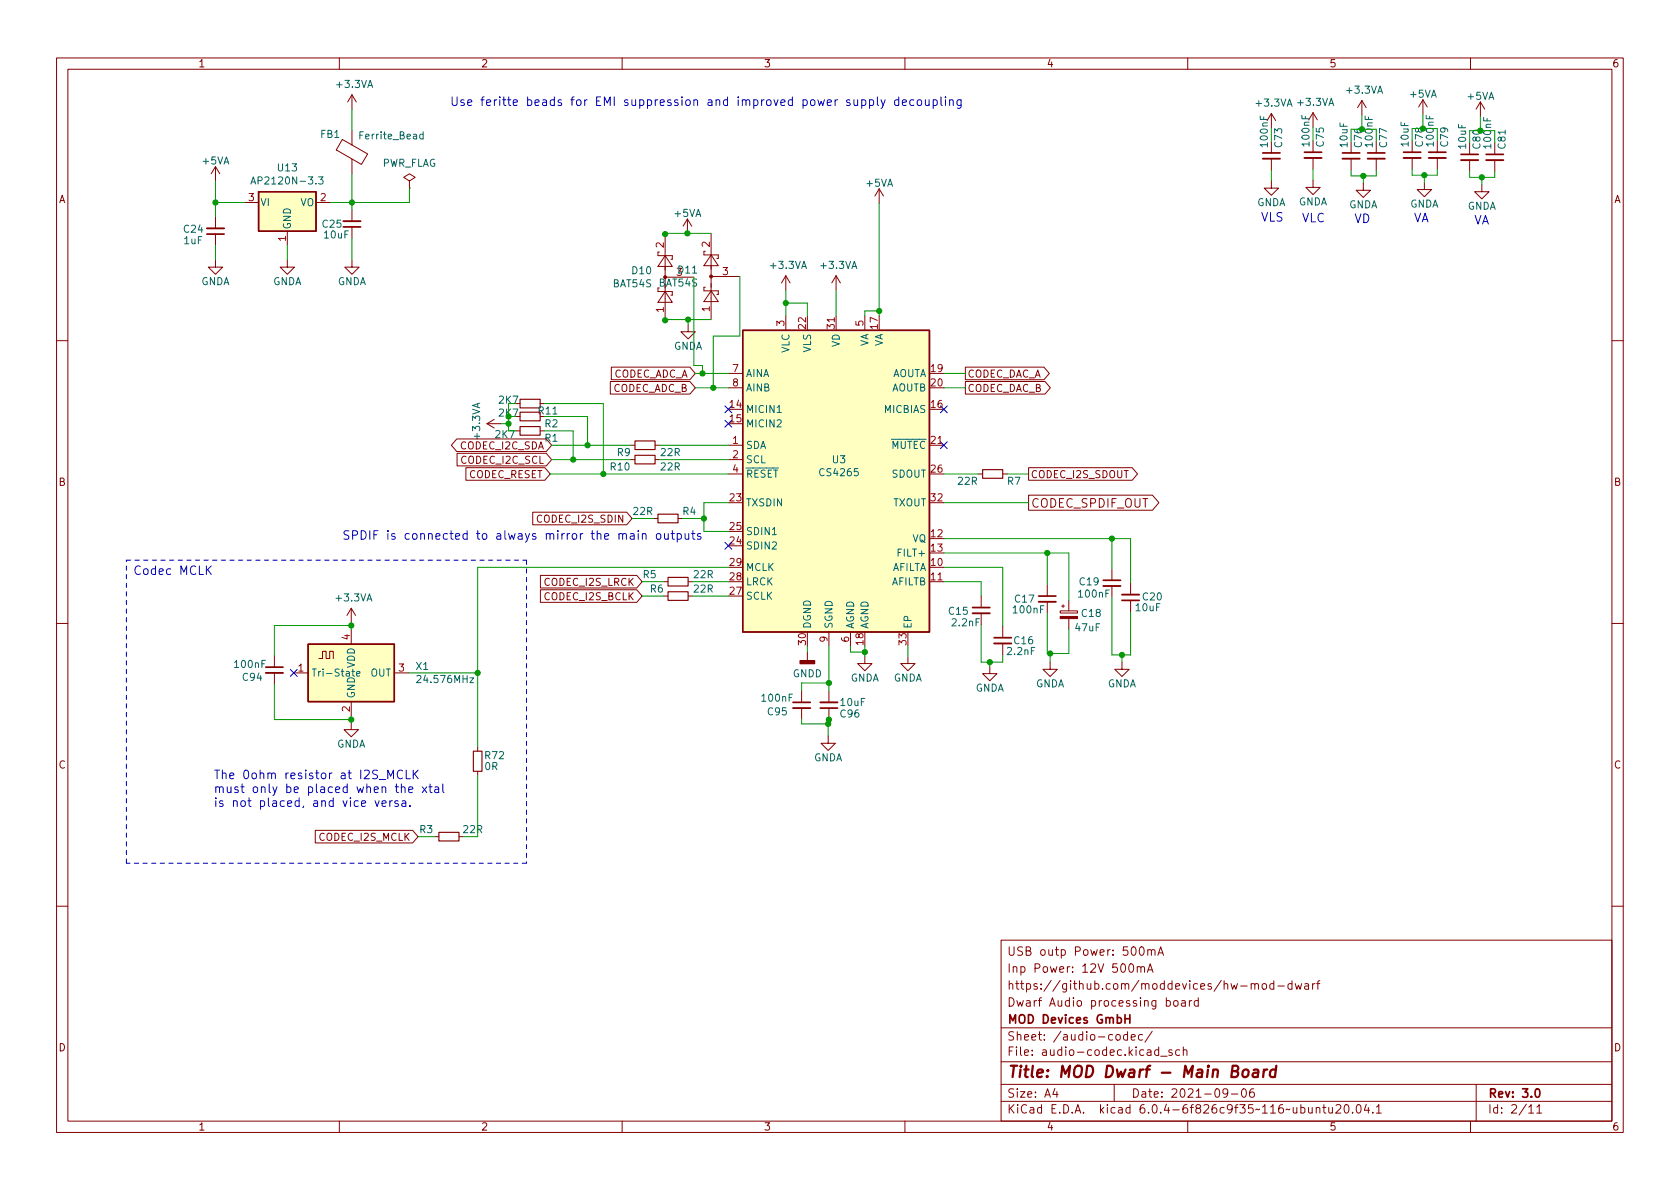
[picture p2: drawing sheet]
<svg xmlns="http://www.w3.org/2000/svg" width="297mm" height="210mm" viewBox="0 0 297 210" stroke-linecap="round" stroke-linejoin="round" font-family="sans-serif">
<g fill="none" stroke="#840000" stroke-width=".18">
<path d="M10 10.2h277v190.1h-277zM12 12.2h273v186.1h-273zM60 10.2v2M62.2 16.8v2.5M62.2 16.8l-.7 1.2M62.2 16.8l.8 1.2M110 10.2v2M160 10.2v2M210 10.2v2M232.2 19.9l-.8 1.3M232.2 19.9v2.6M232.2 19.9l.7 1.3"/>
<path d="M240.8 17.8l-.8 1.2M240.8 17.8v2.5M240.8 17.8l.8 1.2M251.6 17.6l-.8 1.3M251.6 17.6v2.6M251.6 17.6l.7 1.3M260 10.2v2M261.7 18l-.7 1.3M261.7 18v2.6M261.7 18l.8 1.3M38.1 29.5v2.5M38.1 38.3v2.1"/>
<path d="M38.1 29.5l-.8 1.2M38.1 29.5l.8 1.2M43.2 35.8h2.5M55.9 35.8h2.5M60.5 24.7l4.5 2.5-1.1 1.9-4.4-2.6zM62.2 23.1v2.5M62.2 28.1v2.6M62.2 37.1v2M72.4 32l1-.6-1-.7-1 .7 1 .6v1.3M72.4 33.3h.1M121.5 38.7l-.7 1.3M121.5 38.7v2.6"/>
<path d="M121.5 38.7l.8 1.3M155.4 33.4l-.7 1.3M155.4 33.4v2.5M155.4 33.4l.8 1.3M224.8 32v1.3h1.3l-1.3 1.2-1.3-1.2h1.3M224.8 20.1v2.5M224.8 25v2M224.8 28.1v2M224.8 20.1l-.8 1.2M224.8 20.1l.8 1.2M232.2 31.9v1.2h1.2l-1.2 1.3-1.3-1.3h1.3M232.2 24.9v2"/>
<path d="M232.2 27.9v2.1M238.9 25v2M238.9 28.1v2M241 32.4v1.2h1.3l-1.3 1.3-1.2-1.3h1.2M243.3 25v2M243.3 28.1v2M249.7 24.9v2M249.7 27.9v2.1M251.8 32.3v1.2h1.3l-1.3 1.3-1.2-1.3h1.2M254.1 24.9v2M254.1 27.9v2.1M259.8 25.3v2"/>
<path d="M259.8 28.3v2M262 32.6v1.3h1.3l-1.3 1.3-1.3-1.3h1.3M264.3 25.3v2M264.3 28.3v2M38.1 46v1.2h1.3l-1.3 1.3-1.3-1.3h1.3M38.1 41.4v2M50.8 46v1.2h1.3l-1.3 1.3-1.3-1.3h1.3M50.8 40.9v2.5M62.2 46v1.2h1.3l-1.3 1.3-1.2-1.3h1.2M62.2 40.1v2.1M116.3 50.9v.7h2.6v.6h-.3M116.6 44.6h-.3v.6h2.6v.6h-.3"/>
<path d="M117.6 51.6l1.3 1.9h-2.6zM117.6 45.2l1.3 1.9h-2.6zM117.6 41.4v15.2M117.6 49h5.1M121.7 57.4v1.3h1.2l-1.2 1.2-1.3-1.2h1.3M124.7 50.8h-.2v.6h2.5v.7h-.3M124.7 44.4h-.2v.7h2.5v.6h-.3M125.7 51.4l1.3 1.9h-2.5zM125.7 45.1l1.3 1.9h-2.5zM125.7 41.3v15.2M125.7 48.9h5.1M138.9 48.8l-.7 1.2"/>
<path d="M138.9 48.8v2.5M138.9 55.9v2.5M138.9 48.8l.8 1.2M147.8 48.8l-.7 1.2M147.8 48.8v2.5M147.8 55.9v2.5M147.8 48.8l.8 1.2M152.9 55.9v2.5M10 60.2h2M80.8 77.6h15.8l.9 1.1-.9 1.1h-15.8l-1-1.1zM86.1 74.9l1.3 .8M86.1 74.9h2.5"/>
<path d="M87.4 74.2l-1.3 .7M91.2 76.2h.7M95.5 71.4h.8M95.5 76.2h.8M107.9 67.5h14.1l.9 1.1-.9 1.1h-14.1zM108.1 64.9h13.9l.9 1.1-.9 1.1h-13.9zM111.5 78.7h.8M115.8 78.7h.8M128.8 78.7h2.5M128.8 66h2.5M128.8 68.6h2.5M164.3 78.7h2.6"/>
<path d="M170.7 64.9h13.9l.9 1.1-.9 1.1h-13.9zM170.7 67.5h14.1l.9 1.1-.9 1.1h-14.1zM285 60.2h2M80.8 80.2h15.8l.9 1.1-.9 1.1h-15.8zM82.4 82.7h13.9l1 1.1-1 1.1h-13.9zM94.2 90.6h16.6l1 1.1-1 1.1h-16.6zM111.5 81.3h.8M115.6 91.7h.7M115.8 81.3h.8M119.9 91.7h.7M128.8 81.3h2.5M128.8 83.8h2.5"/>
<path d="M173 83.8h.7M177.3 83.8h.8M181.9 82.7h18.3l.9 1.1-.9 1.1h-18.3zM181.9 87.6h21.9l1.1 1.3-1.1 1.3h-21.9zM10 110.2h2M48.5 115.9v2.1M48.5 119v2M51.9 119h2.6M56.4 116.5h.6v-1.3h.7v1.3h.6v-1.3h.6v1.3M62.1 107.6v2.5M62.1 111.4v2.5M62.1 107.6l-.8 1.2"/>
<path d="M62.1 107.6l.8 1.2M69.7 119h2.6M95.5 101.8h17.1l.9 1.1-.9 1.1h-17.1zM95.5 104.3h17.1l.9 1.1-.9 1.1h-17.1zM117.3 102.9h.8M117.3 105.4h.8M121.7 102.9h.7M121.7 105.4h.7M142.7 115.3v1.5M146.6 111.8v2.5M150.4 111.8v2.5M152.9 116.1v1.2h1.3l-1.3 1.3-1.3-1.3h1.3"/>
<path d="M160.5 116.1v1.2h1.3l-1.3 1.3-1.2-1.3h1.2M164.3 102.9h2.6M173.5 105.4v2M173.5 108.5v2M175 117.9v1.2h1.3l-1.3 1.3-1.3-1.3h1.3M177.3 110.7v2.1M177.3 113.8v2M185.2 103.4v2M185.2 106.4v2.1M185.7 117.1v1.3h1.2l-1.2 1.2-1.3-1.2h1.3M187.5 108h3v.4h-3zM187.7 107.2h.5"/>
<path d="M188 106.9v.5M189 106.2v1.8M189 109.4v1.8M196.6 100.6v2M196.6 103.6v2.1M198.4 117.1v1.3h1.2l-1.2 1.2-1.3-1.2h1.3M199.9 103.1v2.1M199.9 106.2v2M285 110.2h2M62.1 127.8v1.2h1.3l-1.3 1.3-1.3-1.3h1.3M62.1 124.1v2.5M84.5 132.1v.7"/>
<path d="M84.5 136.4v.8M141.7 122.2v2M141.7 125.2v2M146.4 130.2v1.2h1.3l-1.3 1.3-1.2-1.3h1.2M146.6 122.2v2M146.6 125.2v2M55.7 146.8h17.3l.9 1.1-.9 1.2h-17.3zM76.8 147.9h.8M81.2 147.9h.7M10 160.2h2M177 166.3h108v32h-108zM199.7 170.6l.2-.2a.81 .81 0 0 1 .6 .7 .81 .81 0 0 1-.3 .8h-.1a.81 .81 0 0 1-.4-1.3z"/>
<path d="M201.1 171.1l.2-.2 .3 .1 .1 .9M201.1 170.9v1M201.6 167.6l.2-.2a.81 .81 0 0 1 .6 .7 .81 .81 0 0 1-.3 .8h-.2a.81 .81 0 0 1-.3-1.3zM201.7 171.1l.2-.2 .4 .1 .1 .9M202.9 171.9l.5-1.5 .5 1.5M202.9 168.1l.2-.2 .4 .1 .1 .9M202.9 167.9v1M203 171.5h.7M203.6 168.1l.2-.2 .3 .1 .1 .9M204.7 168.9l.5-1.5 .5 1.5M204.9 168.5h.7M206.2 177l.4-.1 .3 .3v.4l-.1 .3h-.6"/>
<path d="M207.6 177l.4-.1 .3 .3v.4l-.3 .3h-.4l-.1-.3v-.4zM208.9 177h.6l.1 .9M209.6 177.3l-.5 .1a.29 .29 0 0 0-.2 .2 .29 .29 0 0 0 .2 .3h.5M210.3 176.9v1M210.7 176.9l-.3 .1-.1 .2M211.9 177l-.5-.1-.3 .3v.4l.2 .3h.6M211.9 176.4v1.5M221.2 174.1l.2-.2 .4 .1 .1 .9M221.2 173.9v1M221.9 174.1l.2-.2 .3 .1 .1 .9M223.3 174l.3-.1 .3 .3v.4l-.3 .3h-.3l-.2-.3v-.4zM225.2 174l-.4-.1-.3 .3v.4l.1 .3h.6"/>
<path d="M225.2 173.4v1.5M225.9 174.4h1.2M228.4 174l-.4-.1-.3 .3v.4l.2 .3h.5M228.4 173.4v1.5M229 173.9l.3 1 .3-.7 .3 .7 .2-1M230.7 174h.6l.1 .9M231.4 174.3l-.5 .1a.29 .29 0 0 0-.3 .2 .29 .29 0 0 0 .3 .3h.5M232.1 173.9v1M232.5 173.9l-.3 .1-.1 .2M232.8 173.9h.6M233.4 173.4l-.4 .2v1.3M285 160.2h2"/>
<path d="M60 198.3v2M110 198.3v2M160 198.3v2M177 194.8h108M177 191.8h108M177 187.8h108M177 181.8h108M186.5 192.5l-.4 1h1M186.9 193v1M197 191.8v3M197.4 183.1l.2-.2 .4 .2 .1 .5-.2 .3h-.3l-.2-.1zM199.4 183l-.5-.1-.3 .3v.4l.2 .3h.6"/>
<path d="M199.4 182.4v1.5M200 183.4l.7-.1-.1-.3-.4-.1-.2 .2 .1 .8h.5M202 183l-.4-.1-.3 .3v.4l.1 .3h.6M203.7 182.4l-1.3 1.9M204.9 185.7l-.5-.1-.3 .3v.4l.2 .3h.6M204.9 185.1v1.5M205.2 186.8h1.2M207.2 185.7l-.3-.1-.3 .2 .1 .3 .5 .1v.4h-.6M208.6 185.7l-.5-.1-.2 .3v.4l.1 .3h.6M209.2 185.8l.2-.2 .4 .1 .1 .9M209.2 185.1v1.5M210 198.3v2"/>
<path d="M217.1 193.2l-.3 .3h-.3l-.3-.3 .2-.6 .4-.1 .2 .2a.99 .99 0 0 1-.4 1.3h-.2M217.7 193.5h1.2M219.7 192.6l.2-.1a.81 .81 0 0 1 .5 .7 .81 .81 0 0 1-.3 .8h-.1a.81 .81 0 0 1-.6-.6 .81 .81 0 0 1 .3-.8zM221.6 192.5a.59 .59 0 0 0-.7 .7v.5l.2 .3h.4l.2-.1 .1-.5-.2-.2-.4-.1-.3 .3M232.7 196l.2-.2 .4 .1 .1 .9M232.7 195.8v1M233.9 195.8h.5M234.1 195.3v1.3l.3 .2M234.9 195.8l.1 1h.4l.2-.1M235.6 195.8v1M236.2 195.5l.6-.2 .2 .2 .1 .3-1 1h1M237.8 195.5l.2-.2a.81 .81 0 0 1 .6 .7 .81 .81 0 0 1-.3 .8h-.2a.81 .81 0 0 1-.3-1.3z"/>
<path d="M239.1 196.7v.1M240 195.4l.1-.1a.81 .81 0 0 1 .6 .7 .81 .81 0 0 1-.3 .8h-.1a.81 .81 0 0 1-.6-.6 .81 .81 0 0 1 .3-.8zM241.6 195.3l-.4 1h.9M241.9 195.8v1M242.7 196.7v.1M243.4 195.8l.4-.5v1.5M243.4 196.8h.8M260 198.3v2M261 191.8v6.5M270.3 195.8l.4-.5v1.5M270.3 196.8h.9M271.7 195.8l.5-.5v1.5"/>
<path d="M271.7 196.8h.9"/>
</g>
<g fill="none" stroke="#840000" stroke-width=".3">
<path d="M223.3 27h3M230.6 26.9h3.1M237.4 27h3M241.8 27h3.1M248.2 26.9h3M252.6 26.9h3.1M258.3 27.3h3.1M262.8 27.3h3M36.6 41.4h3M60.7 40.1h3.1M47 118h3M172 107.4h3"/>
<path d="M175.8 112.8h3M183.6 105.4h3.1M195.1 102.6h3M198.4 106.2h3M140.2 124.2h3.1M145 125.2h3.1M198.9 179.4v1.5M199.8 179.4v1.5M198.9 180.1h.9M271.6 192.6l.2-.1a.82 .82 0 0 1 .6 .7 .82 .82 0 0 1-.3 .8h-.2a.81 .81 0 0 1-.6-.6 .81 .81 0 0 1 .3-.8z"/>
</g>
<path d="M219.8 189.3a.52 .52 0 0 1 .6-.2 .52 .52 0 0 1 .4 .4l-.1 .6a.55 .55 0 0 1-.5 .4 .55 .55 0 0 1-.5-.4zM221.7 189.2l.2-.1 .5 .1v1.3M222.5 189.6l-.7 .1a.4 .4 0 0 0-.3 .3 .4 .4 0 0 0 .2 .5l.7-.1M223.5 189.1l-.2 1.4M224.1 189.1l-.4 .1-.3 .3M225.6 189.2a.66 .66 0 0 0-1 .3l-.1 .6 .2 .3 .1 .1 .6-.1M225.7 188.5l-.3 2" fill="none" stroke="#840000" stroke-width=".4"/>
<g fill="none" stroke="#840000" stroke-width=".33">
<path d="M60.7 39.1h3.1M223.3 28.1h3M230.6 27.9h3.1M237.4 28.1h3M241.8 28.1h3.1M248.2 27.9h3M252.6 27.9h3.1M258.3 28.3h3.1M262.8 28.3h3M36.6 40.4h3M47 119h3M172 108.5h3"/>
<path d="M175.8 113.8h3M183.6 106.4h3.1M195.1 103.6h3M198.4 105.2h3M140.2 125.2h3.1M145 124.2h3.1"/>
</g>
<g fill="#ffffc2" stroke="#ffffc2" stroke-width=".18">
<path d="M131.3 58.4h33v53.4h-33z"/>
<path d="M54.5 113.9h15.2v10.2h-15.2z"/>
<path d="M45.7 33.9h10.2v7h-10.2z"/>
</g>
<path d="M45.7 33.9h10.2v7h-10.2zM131.3 58.4h33v53.4h-33zM54.5 113.9h15.2v10.2h-15.2z" fill="none" stroke="#840000" stroke-width=".25"/>
<path d="M44.4 32.5l.4-1.2 .4 1.2M44.5 32.2h.6M56.3 31.3h.8l-.4 .5 .4 .1v.5l-.2 .1-.6-.1M74.8 23.8l-.3-.1-.3 .3 .1 .5h.5M74.8 23.3v1.3M137.4 73h.7M62.4 118.3v1.1l.3 .2M63 119.1l.7-.1-.1-.2-.4-.1-.2 .2 .1 .6h.5" fill="none" stroke="#006464" stroke-width=".18"/>
<g fill="#840000" stroke="#840000" stroke-width=".18">
<path d="M187.5 109h3v.4h-3z"/>
<circle cx="125.7" cy="48.9" r=".25"/>
</g>
<path d="M91.9 70.6h3.6v1.5h-3.6zM91.9 72.9h3.6v1.5h-3.6zM91.9 75.4h3.6v1.6h-3.6zM112.3 78h3.5v1.5h-3.5zM112.3 80.5h3.5v1.5h-3.5zM116.3 90.9h3.6v1.6h-3.6zM173.7 83.1h3.6v1.5h-3.6zM118.1 102.1h3.6v1.5h-3.6zM118.1 104.6h3.6v1.6h-3.6zM83.7 132.8h1.5v3.6h-1.5zM77.6 147.2h3.6v1.5h-3.6z" fill="none" stroke="#840000" stroke-width=".2"/>
<path d="M141.5 116.8h2.5v.5h-2.5z" fill="#840000" stroke="#840000" stroke-width=".25"/>
<g fill="none" stroke="#0000c2" stroke-width=".18">
<path d="M152.4 17.7l.4-.1 .3 .3v.5l-.2 .2h-.5M153.7 17.7l.5-.1 .3 .3v.5l-.2 .2h-.6M153.7 17.6v1.6M155.1 17.1v1.3l.2 .3M155.8 17.6l.3 1.1M156.5 17.6l-.5 1.4-.2 .2M158.9 17.7l-.4-.1-.3 .3v.5l.1 .2h.6M158.9 17.1v1.6M159.6 18.2l.7-.2-.1-.3-.4-.1-.2 .3v.7h.6M161.6 17.7l-.5-.1-.2 .3v.5l.1 .2h.6M162.3 17.7l.4-.1 .3 .3v.5l-.3 .3-.4-.1-.1-.2v-.5zM163.6 17.6l.1 1 .4 .1 .2-.2"/>
<path d="M164.3 17.6v1.1M165 17.7l.4-.1 .3 .3v.5l-.1 .2h-.6M165 17.6v1.6M166.4 17.1v1.3l.2 .3M167.2 17.1v.2M167.2 17.6v1.1M167.9 17.8l.2-.2 .4 .1 .1 1M167.9 17.6v1.1M169.9 17.6v1.3l-.3 .3-.3-.1M169.9 17.7l-.4-.1-.3 .3v.5l.1 .2h.6M111.5 94.4h.6v1M112.1 94.7l-.5 .1a.3 .3 0 0 0-.2 .3 .3 .3 0 0 0 .2 .3l.5-.1"/>
<path d="M112.9 93.8v.2M112.9 94.4v1M113.6 94.5l.2-.1h.4v1M113.6 94.4v1M116.1 94.5l.2-.1 .5 .1v.6l-.1 .2-.4 .1-.2-.2zM117.5 94.4l.1 .9 .3 .1 .2-.2M118.1 94.4v1M118.7 94.4h.5M118.9 93.8v1.3l.3 .3M119.7 94.4h.5l.3 .2v.5l-.2 .2h-.6M119.7 94.4v1.5M121.1 94.4l.1 .9 .4 .1 .2-.2"/>
<path d="M121.8 94.4v1M122.3 94.4h.6M122.5 93.8v1.3l.4 .3M123.9 94.4h-.4l-.2 .2 .1 .2 .5 .1v.4h-.6M36.7 100.7l.7 .9M37.4 100.1l-.9 .8M68.6 137.7v-1.5l.5 1.1 .5-1.1v1.5M69.9 139.1h.6M70.1 138.6v1.3l.4 .3M71 139.3l.2-.2 .3 .1 .1 1M71 138.6v1.6M71.2 136.3a.61 .61 0 0 0-.8 0 .61 .61 0 0 0-.2 .8 .57 .57 0 0 0 .3 .5 .57 .57 0 0 0 .7 0"/>
<path d="M71.8 136.2v1.5h.8M72.3 139.6l.7-.1-.1-.3-.4-.1-.2 .3v.7h.6M73.1 136.2v1.5M73.3 136.8l.6 .9M73.9 136.2l-.8 .9M74.7 139.1l.8 1.1M75.5 139.1l-.8 1.1M75.8 139.1h.6M76 138.6v1.3l.4 .3M76.9 139.2h.6l.1 1M77.6 139.5l-.5 .1a.3 .3 0 0 0-.3 .3 .3 .3 0 0 0 .3 .3l.5-.1M78.3 138.6v1.3l.2 .3"/>
<path d="M66.3 141.6l.4 1 .3-1M67.5 142.1l.8-.1-.1-.3-.4-.1-.3 .2 .1 .7h.6M68.9 141.6v1M69.4 141.6l-.3 .1-.2 .2M70.4 141.7l-.4-.1-.2 .2 .1 .2 .5 .2v.3h-.6M71.1 141.7h.6l.1 .9M71.8 142h-.5a.3 .3 0 0 0-.3 .3 .3 .3 0 0 0 .3 .3l.5-.1M72.5 142.5v.1"/>
</g>
<path d="M22.4 99.1h70.7M93.1 99.1v53.5M22.4 152.6v-53.5M93.1 152.6h-70.7" fill="none" stroke="#0000c2" stroke-width=".18" stroke-dasharray=".8 .8"/>
<g fill="none" stroke="#009600" stroke-width=".18">
<path d="M62.2 19.3v3.8M38.1 35.8h5.1M38.1 32v6.3M62.2 30.7v6.4M72.4 33.3v2.5h-14M155.4 35.9v20M224.8 30.1v1.9M232.2 30v1.9M238.9 30.1v1h4.4v-1M240.8 20.3v2.6h2.5M241 31.1v1.3M249.7 30v1h4.4v-1"/>
<path d="M251.6 20.2v2.5h2.5M251.8 31v1.3M259.8 30.3v1.1h4.5v-1.1M261.7 20.6v2.5h2.6M262 31.4v1.2M38.1 43.4v2.6M50.8 43.4v2.6M62.2 42.2v3.8M121.7 56.5v.9M122.7 49v15.6h1.5v1.4M125.7 56.5h-8.1v.1M125.7 41.3h-8.1v.1"/>
<path d="M130.8 48.9v10.5h-4.7v9.2M138.9 53.6h3.8v2.3M138.9 51.3v4.6M147.8 51.3v4.6M155.4 55h-2.5v.9M88.6 74.9h1.3M89.9 71.4v4.8M96.3 73.7h7.6v5M96.3 76.2h5v5.1M96.3 71.4h10.4v12.4M97.5 78.7h14M116.6 78.7h12.2"/>
<path d="M122.9 66h5.9M122.9 68.6h5.9M166.9 66h3.8M166.9 68.6h3.8M97.3 83.8h31.5M97.5 81.3h14M111.8 91.7h3.8M116.6 81.3h12.2M120.6 91.7h3.9M128.8 88.9h-4.3v5.1h4.3M166.9 95.2h33v7.9M166.9 97.8h22.1v8.4"/>
<path d="M166.9 88.9h15M166.9 83.8h6.1M178.1 83.8h3.8M185.2 97.8v5.6M196.6 95.2v5.4M62.1 110.1v1.3M62.1 110.6h-13.6v5.3M72.3 119h12.2M113.5 102.9h3.8M113.5 105.4h3.8M122.4 102.9h6.4M122.4 105.4h6.4"/>
<path d="M128.8 100.3h-44.3v31.8M142.7 114.3v1M146.6 114.3v7.9M150.4 114.3v1h2.5M152.9 114.3v1.8M160.5 114.3v1.8M166.9 100.3h10.4v10.4M166.9 102.9h6.6v2.5M173.5 110.5v6.6h3.8v-1.3M175 117.1v.8M185.2 108.5v7.1h3.8v-4.4M185.7 115.6v1.5"/>
<path d="M196.6 105.7v10.1h3.3v-7.6M198.4 115.8v1.3M48.5 121v6.2h13.6M62.1 126.6v1.2M84.5 137.2v10.7h-2.6M141.7 127.2v.8h4.7M146.6 127.2h-.2v3M146.6 120.8h-4.9v1.4M73.9 147.9h2.9"/>
</g>
<path d="M128.2 71.8l1.2 1.2M128.2 74.3l1.2 1.2M129.4 71.8l-1.2 1.2M129.4 74.3l-1.2 1.2M166.3 78.1l1.2 1.2M166.3 71.8l1.2 1.2M167.5 78.1l-1.2 1.2M167.5 71.8l-1.2 1.2M128.2 95.9l1.2 1.2M129.4 95.9l-1.2 1.2M51.3 118.4l1.3 1.2M52.6 118.4l-1.3 1.2" fill="none" stroke="#000084" stroke-width=".18"/>
<g fill="#009600" stroke="#009600" stroke-width=".18">
<circle cx="146.4" cy="128" r=".46"/>
<circle cx="121.7" cy="56.5" r=".46"/>
<circle cx="117.6" cy="56.6" r=".46"/>
<circle cx="124.2" cy="66" r=".46"/>
<circle cx="146.6" cy="127.2" r=".46"/>
<circle cx="146.6" cy="120.8" r=".46"/>
<circle cx="89.9" cy="74.9" r=".46"/>
<circle cx="62.1" cy="127.2" r=".46"/>
<circle cx="101.3" cy="81.3" r=".46"/>
<circle cx="62.1" cy="110.6" r=".46"/>
<circle cx="84.5" cy="119" r=".46"/>
<circle cx="106.7" cy="83.8" r=".46"/>
<circle cx="126.1" cy="68.6" r=".46"/>
<circle cx="124.5" cy="91.7" r=".46"/>
<circle cx="103.9" cy="78.7" r=".46"/>
<circle cx="155.4" cy="55" r=".46"/>
<circle cx="152.9" cy="115.3" r=".46"/>
<circle cx="138.9" cy="53.6" r=".46"/>
<circle cx="117.6" cy="41.4" r=".46"/>
<circle cx="121.5" cy="41.3" r=".46"/>
<circle cx="38.1" cy="35.8" r=".46"/>
<circle cx="62.2" cy="35.8" r=".46"/>
<circle cx="196.6" cy="95.2" r=".46"/>
<circle cx="251.8" cy="31" r=".46"/>
<circle cx="175" cy="117.1" r=".46"/>
<circle cx="198.4" cy="115.8" r=".46"/>
<circle cx="185.7" cy="115.6" r=".46"/>
<circle cx="185.2" cy="97.8" r=".46"/>
<circle cx="241" cy="31.1" r=".46"/>
<circle cx="262" cy="31.4" r=".46"/>
</g>
<text font-size="2.8" fill="#840000" x="178" y="190.6">Title: MOD Dwarf - Main Board</text>
<g font-size="2.1" fill="#0000c2">
<text x="79.5" y="18.7">Use feritte beads for EMI suppression and improved power supply decoupling</text>
<text x="222.9" y="39.2">VLS</text>
<text x="230.1" y="39.3">VLC</text>
<text x="239.4" y="39.4">VD</text>
<text x="249.9" y="39.3">VA</text>
<text x="260.6" y="39.7">VA</text>
<text x="60.5" y="95.4">SPDIF is connected to always mirror the main outputs</text>
<text x="23.5" y="101.7">Codec MCLK</text>
<text x="37.7" y="137.8">The 0ohm resistor at I2S_MCLK</text>
<text x="37.7" y="140.2">must only be placed when the xtal</text>
<text x="37.7" y="142.7">is not placed, and vice versa.</text>
</g>
<g font-size="2.1" fill="#840000">
<text x="182.2" y="89.8">CODEC_SPDIF_OUT</text>
<text x="178" y="172">Inp Power: 12V 500mA</text>
<text x="178" y="169">USB outp Power: 500mA</text>
<text x="178" y="178">Dwarf Audio processing board</text>
<text x="178" y="175">https://github.com/moddevices/hw-mod-dwarf</text>
<text x="178" y="184">Sheet: /audio-codec/</text>
<text x="178" y="181">MOD Devices GmbH</text>
<text x="178" y="186.7">File: audio-codec.kicad_sch</text>
<text x="178" y="196.9">KiCad E.D.A. kicad 6.0.4-6f826c9f35~116~ubuntu20.04.1</text>
<text x="178" y="194.1">Size: A4</text>
<text x="200" y="194.1">Date: 2021-09-06</text>
<text x="263" y="194.1">Rev: 3.0</text>
<text x="263" y="196.9">Id: 2/11</text>
</g>
<g font-size="1.8" fill="#840000">
<text x="35" y="11.9">1</text>
<text x="85" y="11.9">2</text>
<text x="135" y="11.9">3</text>
<text x="185" y="11.9">4</text>
<text x="235" y="11.9">5</text>
<text x="285" y="11.9">6</text>
<text x="10.3" y="35.9">A</text>
<text x="285.3" y="35.9">A</text>
<text x="108.2" y="69.3">CODEC_ADC_B</text>
<text x="108.2" y="66.8">CODEC_ADC_A</text>
<text x="171" y="66.8">CODEC_DAC_A</text>
<text x="171" y="69.3">CODEC_DAC_B</text>
<text x="95.3" y="73.3">R11</text>
<text x="81.4" y="79.5">CODEC_I2C_SDA</text>
<text x="81.6" y="82">CODEC_I2C_SCL</text>
<text x="10.3" y="85.9">B</text>
<text x="82.7" y="84.5">CODEC_RESET</text>
<text x="182.2" y="84.5">CODEC_I2S_SDOUT</text>
<text x="285.3" y="85.9">B</text>
<text x="95.3" y="92.4">CODEC_I2S_SDIN</text>
<text x="96.3" y="103.6">CODEC_I2S_LRCK</text>
<text x="96.3" y="106.1">CODEC_I2S_BCLK</text>
<text x="10.3" y="135.9">C</text>
<text x="285.3" y="135.9">C</text>
<text x="56.5" y="148.7">CODEC_I2S_MCLK</text>
<text x="10.3" y="185.9">D</text>
<text x="285.3" y="185.9">D</text>
<text x="35" y="199.9">1</text>
<text x="85" y="199.9">2</text>
<text x="135" y="199.9">3</text>
<text x="185" y="199.9">4</text>
<text x="235" y="199.9">5</text>
<text x="285" y="199.9">6</text>
</g>
<g font-size="1.8" fill="#006464">
<text x="59.6" y="15.5">+3.3VA</text>
<text x="238.2" y="16.6">+3.3VA</text>
<text x="249.4" y="17.3">+5VA</text>
<text x="259.5" y="17.6">+5VA</text>
<text x="222.2" y="18.8">+3.3VA</text>
<text x="229.6" y="18.7">+3.3VA</text>
<text x="35.9" y="29.1">+5VA</text>
<text x="56.7" y="24.4">FB1</text>
<text x="63.8" y="24.6">Ferrite_Bead</text>
<text x="67.4" y="29.5">PWR_FLAG</text>
<text x="224.2" y="25.8" transform="rotate(-90 224.2 25.8)">100nF</text>
<text x="231.5" y="25.7" transform="rotate(-90 231.5 25.7)">100nF</text>
<text x="238.3" y="25.9" transform="rotate(-90 238.3 25.9)">10uF</text>
<text x="242.7" y="25.8" transform="rotate(-90 242.7 25.8)">100nF</text>
<text x="249" y="25.8" transform="rotate(-90 249 25.8)">10uF</text>
<text x="253.5" y="25.7" transform="rotate(-90 253.5 25.7)">100nF</text>
<text x="259.2" y="26.2" transform="rotate(-90 259.2 26.2)">10uF</text>
<text x="263.7" y="26.1" transform="rotate(-90 263.7 26.1)">100nF</text>
<text x="45.4" y="32.6">AP2120N-3.3</text>
<text x="49.2" y="30.3">U13</text>
<text x="153.2" y="33">+5VA</text>
<text x="32.6" y="41.1">C24</text>
<text x="46" y="36.4">VI</text>
<text x="51.4" y="40.6" transform="rotate(-90 51.4 40.6)">GND</text>
<text x="53.1" y="36.4">VO</text>
<text x="57.1" y="40.3">C25</text>
<text x="119.3" y="38.3">+5VA</text>
<text x="222.2" y="36.4">GNDA</text>
<text x="229.6" y="36.3">GNDA</text>
<text x="238.4" y="36.8">GNDA</text>
<text x="249.2" y="36.7">GNDA</text>
<text x="259.4" y="37.1">GNDA</text>
<text x="32.6" y="43.2">1uF</text>
<text x="57.4" y="42.2">10uF</text>
<text x="136.3" y="47.5">+3.3VA</text>
<text x="145.2" y="47.5">+3.3VA</text>
<text x="35.5" y="50.4">GNDA</text>
<text x="48.2" y="50.4">GNDA</text>
<text x="59.6" y="50.4">GNDA</text>
<text x="108.4" y="50.8">BAT54S</text>
<text x="111.8" y="48.5">D10</text>
<text x="116.5" y="50.7">BAT54S</text>
<text x="119.7" y="48.8">3D11</text>
<text x="119.1" y="61.8">GNDA</text>
<text x="139.6" y="62.5" transform="rotate(-90 139.6 62.5)">VLC</text>
<text x="143.4" y="62.4" transform="rotate(-90 143.4 62.4)">VLS</text>
<text x="148.5" y="61.4" transform="rotate(-90 148.5 61.4)">VD</text>
<text x="153.5" y="61.4" transform="rotate(-90 153.5 61.4)">VA</text>
<text x="156.1" y="61.4" transform="rotate(-90 156.1 61.4)">VA</text>
<text x="131.8" y="66.7">AINA</text>
<text x="131.8" y="69.2">AINB</text>
<text x="157.5" y="66.7">AOUTA</text>
<text x="157.5" y="69.2">AOUTB</text>
<text x="84.9" y="77.5" transform="rotate(-90 84.9 77.5)">+3.3VA</text>
<text x="96.4" y="75.6">R2</text>
<text x="131.8" y="73">MICIN1</text>
<text x="131.8" y="75.6">MICIN2</text>
<text x="156.4" y="73">MICBIAS</text>
<text x="96.4" y="78.1">R1</text>
<text x="108" y="83.2">R10</text>
<text x="109.2" y="80.6">R9</text>
<text x="116.9" y="83.2">22R</text>
<text x="116.9" y="80.6">22R</text>
<text x="131.8" y="79.4">SDA</text>
<text x="131.8" y="81.9">SCL</text>
<text x="147.2" y="81.9">U3</text>
<text x="156.2" y="79.4">~{MUTEC}</text>
<text x="131.8" y="89.5">TXSDIN</text>
<text x="131.8" y="84.4">~{RESET}</text>
<text x="145.1" y="84.2">CS4265</text>
<text x="157.6" y="84.4">SDOUT</text>
<text x="157.8" y="89.5">TXOUT</text>
<text x="169.4" y="85.7">22R</text>
<text x="178.1" y="85.7">R7</text>
<text x="112" y="91.1">22R</text>
<text x="120.7" y="91.1">R4</text>
<text x="131.8" y="94.6">SDIN1</text>
<text x="161.3" y="95.9">VQ</text>
<text x="131.8" y="97.1">SDIN2</text>
<text x="131.8" y="101">MCLK</text>
<text x="157.5" y="101">AFILTA</text>
<text x="159.1" y="98.4">FILT+</text>
<text x="59.5" y="106.3">+3.3VA</text>
<text x="113.7" y="102.2">R5</text>
<text x="115" y="104.8">R6</text>
<text x="122.7" y="102.2">22R</text>
<text x="122.7" y="104.8">22R</text>
<text x="131.8" y="106">SCLK</text>
<text x="131.8" y="103.5">LRCK</text>
<text x="157.5" y="103.5">AFILTB</text>
<text x="179.5" y="106.5">C17</text>
<text x="190.8" y="105.7">100nF</text>
<text x="190.9" y="103.5">C19</text>
<text x="202.1" y="106.2">C20</text>
<text x="143.4" y="111.2" transform="rotate(-90 143.4 111.2)">DGND</text>
<text x="147.2" y="111.2" transform="rotate(-90 147.2 111.2)">SGND</text>
<text x="151" y="111.2" transform="rotate(-90 151 111.2)">AGND</text>
<text x="153.5" y="111.2" transform="rotate(-90 153.5 111.2)">AGND</text>
<text x="161.2" y="111.2" transform="rotate(-90 161.2 111.2)">EP</text>
<text x="167.8" y="108.7">C15</text>
<text x="168.4" y="110.7">2.2nF</text>
<text x="179.3" y="108.5">100nF</text>
<text x="179.4" y="113.9">C16</text>
<text x="190.2" y="111.6">47uF</text>
<text x="191.3" y="109.1">C18</text>
<text x="200.9" y="108.1">10uF</text>
<text x="41.6" y="118.1">100nF</text>
<text x="55" y="119.6">Tri-State</text>
<text x="62.7" y="118.2" transform="rotate(-90 62.7 118.2)">VDD</text>
<text x="65.5" y="119.6">OUT</text>
<text x="73.6" y="118.5">X1</text>
<text x="140.1" y="119.8">GNDD</text>
<text x="178.2" y="115.8">2.2nF</text>
<text x="43" y="120.4">C94</text>
<text x="62.7" y="123.6" transform="rotate(-90 62.7 123.6)">GND</text>
<text x="74.2" y="120.8">24.576MHz</text>
<text x="134.8" y="124.1">100nF</text>
<text x="148.7" y="124.8">10uF</text>
<text x="150.3" y="120.5">GNDA</text>
<text x="157.9" y="120.5">GNDA</text>
<text x="172.4" y="122.3">GNDA</text>
<text x="183.1" y="121.5">GNDA</text>
<text x="195.8" y="121.5">GNDA</text>
<text x="135.8" y="126.5">C95</text>
<text x="148.6" y="126.9">C96</text>
<text x="59.5" y="132.2">GNDA</text>
<text x="85.7" y="136.2">0R</text>
<text x="85.8" y="134.2">R72</text>
<text x="143.8" y="134.6">GNDA</text>
<text x="74.2" y="147.3">R3</text>
<text x="82" y="147.3">22R</text>
</g>
<g font-size="1.8" fill="#009600">
<text x="226.7" y="26" transform="rotate(-90 226.7 26)">C73</text>
<text x="234.1" y="25.9" transform="rotate(-90 234.1 25.9)">C75</text>
<text x="240.8" y="26" transform="rotate(-90 240.8 26)">C76</text>
<text x="245.2" y="26" transform="rotate(-90 245.2 26)">C77</text>
<text x="251.6" y="25.9" transform="rotate(-90 251.6 25.9)">C78</text>
<text x="256" y="25.9" transform="rotate(-90 256 25.9)">C79</text>
<text x="261.7" y="26.2" transform="rotate(-90 261.7 26.2)">C80</text>
<text x="266.2" y="26.2" transform="rotate(-90 266.2 26.2)">C81</text>
<text x="88.3" y="71.4">2K7</text>
<text x="87.6" y="77.5">2K7</text>
<text x="88.3" y="73.7">2K7</text>
</g>
<g font-size="1.8" fill="#a90000">
<text x="44" y="35.6">3</text>
<text x="56.7" y="35.6">2</text>
<text x="50.5" y="42.7" transform="rotate(-90 50.5 42.7)">1</text>
<text x="117.3" y="43.8" transform="rotate(-90 117.3 43.8)">2</text>
<text x="125.5" y="43.7" transform="rotate(-90 125.5 43.7)">2</text>
<text x="127.8" y="48.6">3</text>
<text x="117.3" y="55.2" transform="rotate(-90 117.3 55.2)">1</text>
<text x="125.5" y="55.1" transform="rotate(-90 125.5 55.1)">1</text>
<text x="138.7" y="57.6" transform="rotate(-90 138.7 57.6)">3</text>
<text x="142.5" y="58.1" transform="rotate(-90 142.5 58.1)">22</text>
<text x="147.6" y="58.1" transform="rotate(-90 147.6 58.1)">31</text>
<text x="152.7" y="57.6" transform="rotate(-90 152.7 57.6)">5</text>
<text x="155.2" y="58.1" transform="rotate(-90 155.2 58.1)">17</text>
<text x="129.6" y="65.8">7</text>
<text x="164.6" y="65.8">19</text>
<text x="129.6" y="68.3">8</text>
<text x="164.6" y="68.3">20</text>
<text x="129.1" y="72.1">14</text>
<text x="129.1" y="74.7">15</text>
<text x="164.6" y="72.1">16</text>
<text x="129.6" y="78.5">1</text>
<text x="129.6" y="81">2</text>
<text x="129.6" y="83.6">4</text>
<text x="164.6" y="78.5">21</text>
<text x="164.6" y="83.6">26</text>
<text x="129.1" y="88.6">23</text>
<text x="164.6" y="88.6">32</text>
<text x="129.1" y="93.7">25</text>
<text x="164.6" y="95">12</text>
<text x="129.1" y="96.3">24</text>
<text x="129.1" y="100.1">29</text>
<text x="164.6" y="100.1">10</text>
<text x="164.6" y="97.5">13</text>
<text x="129.1" y="105.2">27</text>
<text x="129.1" y="102.6">28</text>
<text x="164.6" y="102.6">11</text>
<text x="61.8" y="113.1" transform="rotate(-90 61.8 113.1)">4</text>
<text x="146.3" y="113.5" transform="rotate(-90 146.3 113.5)">9</text>
<text x="150.1" y="113.5" transform="rotate(-90 150.1 113.5)">6</text>
<text x="52.7" y="118.7">1</text>
<text x="70.5" y="118.7">3</text>
<text x="142.5" y="114" transform="rotate(-90 142.5 114)">30</text>
<text x="152.7" y="114" transform="rotate(-90 152.7 114)">18</text>
<text x="160.3" y="114" transform="rotate(-90 160.3 114)">33</text>
<text x="61.8" y="125.8" transform="rotate(-90 61.8 125.8)">2</text>
</g>
</svg>
